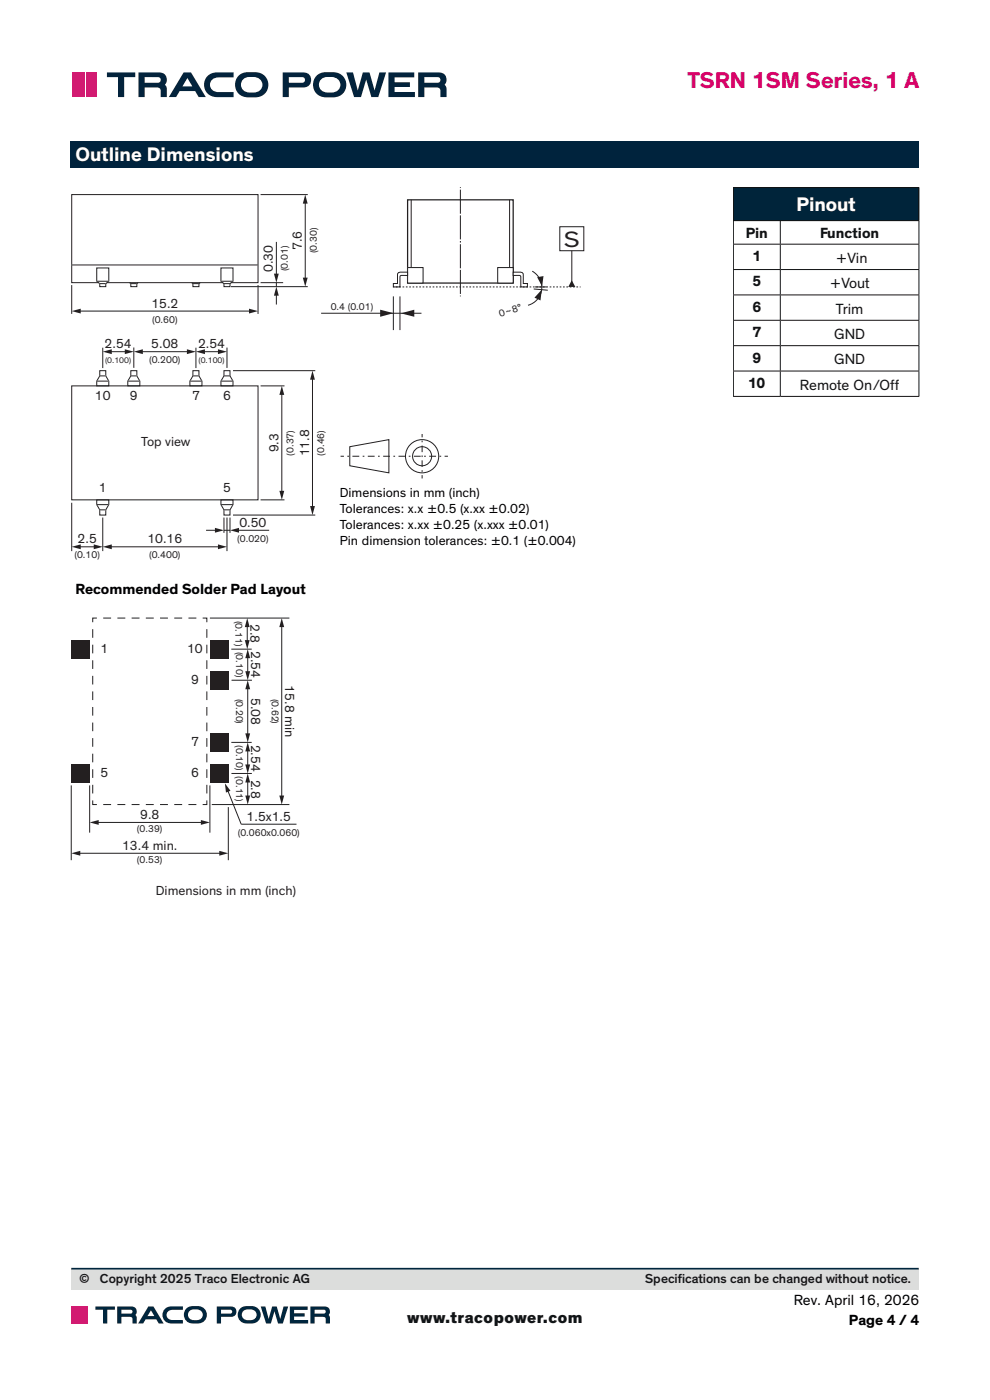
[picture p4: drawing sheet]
<svg xmlns="http://www.w3.org/2000/svg" width="210mm" height="297mm" viewBox="0 0 210 297" stroke-linecap="round" stroke-linejoin="round" font-family="sans-serif">
<path d="M15 30h180v5.7h-180z" fill="#00233d"/>
<path d="M27.5 60h1.8l-.3 .2v.6h-1.3v-.6z" fill="#fff"/>
<path d="M27.5 60l.2 .2v.6h1.3v-.6l.3-.2" fill="none" stroke="#231f20" stroke-width=".21"/>
<path d="M27.7 60.2h1.3z" fill="#fff"/>
<path d="M27.7 60.2h1.3" fill="none" stroke="#231f20" stroke-width=".21"/>
<path d="M40.7 60h1.8l-.3 .2v.6h-1.3v-.6z" fill="#fff"/>
<path d="M40.7 60l.2 .2v.6h1.3v-.6l.3-.2" fill="none" stroke="#231f20" stroke-width=".21"/>
<path d="M40.9 60.2h1.3z" fill="#fff"/>
<path d="M40.9 60.2h1.3" fill="none" stroke="#231f20" stroke-width=".21"/>
<path d="M46.9 106h2.5v1.1l-.6 1.1v1.1h-1.3v-1.1l-.6-1.1z" fill="#fff"/>
<path d="M46.9 106h2.5v1.1l-.6 1.1v1.1h-1.3v-1.1l-.6-1.1z" fill="none" stroke="#231f20" stroke-width=".21"/>
<path d="M46.9 107.1h2.5z" fill="#fff"/>
<path d="M46.9 107.1h2.5" fill="none" stroke="#231f20" stroke-width=".21"/>
<path d="M47.5 108.2h1.3z" fill="#fff"/>
<path d="M43.7 112.5h2.2M47.5 108.2h1.3" fill="none" stroke="#231f20" stroke-width=".21"/>
<path d="M45.6 112l1.9 .5-1.9 .5z" fill="#231f20"/>
<path d="M50.3 112.5h6.8" fill="none" stroke="#231f20" stroke-width=".21"/>
<path d="M48.8 112.5l1.9-.5v1z" fill="#231f20"/>
<path d="M23.4 116h23.2M47.5 109.8v3.2M47.5 112.5h1.3M48.8 109.8v3.2" fill="none" stroke="#231f20" stroke-width=".21"/>
<g fill="#231f20">
<path d="M21.8 116l1.9-.5v1z"/>
<path d="M46.2 115.5l1.9 .5-1.9 .5z"/>
</g>
<path d="M21.8 73.8v4.3M28.4 73.7v4.3M41.6 73.8v4.3M48.1 73.7v4.4M66.3 80.2v27.5M15.2 106.7v10.2M21.8 109.8v7.1M48.1 109.8v7.1" fill="none" stroke="#231f20" stroke-width=".21"/>
<g fill="#231f20">
<path d="M65.8 107.4h1l-.5 1.9z"/>
<path d="M66.3 78.6l.5 1.9h-1z"/>
</g>
<path d="M49.4 78.6h17.5M59.8 83.4v21.1M49.4 109.3h17.5" fill="none" stroke="#231f20" stroke-width=".21"/>
<g fill="#231f20">
<path d="M59.3 104.1h1l-.5 1.9z"/>
<path d="M59.8 81.9l.5 1.9h-1z"/>
</g>
<path d="M16.8 116h3.4" fill="none" stroke="#231f20" stroke-width=".21"/>
<g fill="#231f20">
<path d="M15.2 116l1.9-.5v1z"/>
<path d="M19.9 115.5l1.9 .5-1.9 .5z"/>
</g>
<path d="M23.4 74.6h3.4" fill="none" stroke="#231f20" stroke-width=".21"/>
<g fill="#231f20">
<path d="M21.8 74.6l1.9-.5v1z"/>
<path d="M26.5 74.1l1.9 .5-1.9 .5z"/>
</g>
<path d="M43.1 74.6h3.5" fill="none" stroke="#231f20" stroke-width=".21"/>
<g fill="#231f20">
<path d="M41.6 74.6l1.9-.5v1z"/>
<path d="M46.2 74.1l1.9 .5-1.9 .5z"/>
</g>
<path d="M29.9 74.6h10.1" fill="none" stroke="#231f20" stroke-width=".21"/>
<g fill="#231f20">
<path d="M28.4 74.6l1.9-.5v1z"/>
<path d="M39.6 74.1l2 .5-2 .5z"/>
</g>
<path d="M55.3 81.9h5.1M55.3 106h5.1" fill="none" stroke="#231f20" stroke-width=".21"/>
<path d="M27.7 78.6h1.3v1.1l.7 1.1v1.1h-2.6v-1.1l.6-1.1z" fill="#fff"/>
<path d="M27.7 78.6h1.3v1.1l.7 1.1v1.1h-2.6v-1.1l.6-1.1z" fill="none" stroke="#231f20" stroke-width=".21"/>
<path d="M27.1 80.8h2.6z" fill="#fff"/>
<path d="M27.1 80.8h2.6" fill="none" stroke="#231f20" stroke-width=".21"/>
<path d="M27.7 79.7h1.3z" fill="#fff"/>
<path d="M27.7 79.7h1.3" fill="none" stroke="#231f20" stroke-width=".21"/>
<path d="M40.9 78.6h1.3v1.1l.6 1.1v1.1h-2.5v-1.1l.6-1.1z" fill="#fff"/>
<path d="M40.9 78.6h1.3v1.1l.6 1.1v1.1h-2.5v-1.1l.6-1.1z" fill="none" stroke="#231f20" stroke-width=".21"/>
<path d="M40.3 80.8h2.5z" fill="#fff"/>
<path d="M40.3 80.8h2.5" fill="none" stroke="#231f20" stroke-width=".21"/>
<path d="M40.9 79.7h1.3z" fill="#fff"/>
<path d="M40.9 79.7h1.3" fill="none" stroke="#231f20" stroke-width=".21"/>
<path d="M20.5 106h2.6v1.1l-.7 1.1v1.1h-1.2v-1.1l-.7-1.1z" fill="#fff"/>
<path d="M20.5 106h2.6v1.1l-.7 1.1v1.1h-1.2v-1.1l-.7-1.1z" fill="none" stroke="#231f20" stroke-width=".21"/>
<path d="M20.5 107.1h2.6z" fill="#fff"/>
<path d="M20.5 107.1h2.6" fill="none" stroke="#231f20" stroke-width=".21"/>
<path d="M21.2 108.2h1.2z" fill="#fff"/>
<path d="M21.2 108.2h1.2" fill="none" stroke="#231f20" stroke-width=".21"/>
<path d="M21.2 78.6h1.2v1.1l.7 1.1v1.1h-2.6v-1.1l.7-1.1z" fill="#fff"/>
<path d="M21.2 78.6h1.2v1.1l.7 1.1v1.1h-2.6v-1.1l.7-1.1z" fill="none" stroke="#231f20" stroke-width=".21"/>
<path d="M20.5 80.8h2.6z" fill="#fff"/>
<path d="M20.5 80.8h2.6" fill="none" stroke="#231f20" stroke-width=".21"/>
<path d="M21.2 79.7h1.2z" fill="#fff"/>
<path d="M21.2 79.7h1.2" fill="none" stroke="#231f20" stroke-width=".21"/>
<path d="M47.5 78.6h1.3v1.1l.6 1.1v1.1h-2.5v-1.1l.6-1.1z" fill="#fff"/>
<path d="M47.5 78.6h1.3v1.1l.6 1.1v1.1h-2.5v-1.1l.6-1.1z" fill="none" stroke="#231f20" stroke-width=".21"/>
<path d="M46.9 80.8h2.5z" fill="#fff"/>
<path d="M46.9 80.8h2.5" fill="none" stroke="#231f20" stroke-width=".21"/>
<path d="M47.5 79.7h1.3z" fill="#fff"/>
<path d="M15.2 41.3h39.5v18.7h-39.5zM47.5 79.7h1.3M15.2 81.9h39.5v24.1h-39.5z" fill="none" stroke="#231f20" stroke-width=".21"/>
<path d="M15.2 56.2h39.5z" fill="#fff"/>
<path d="M15.2 56.2h39.5" fill="none" stroke="#231f20" stroke-width=".21"/>
<path d="M20.5 56.8h2.6v2.9l-.7 .5v.6h-1.2v-.6l-.7-.5z" fill="#fff"/>
<path d="M20.5 56.8h2.6v2.9l-.7 .5v.6h-1.2v-.6l-.7-.5z" fill="none" stroke="#231f20" stroke-width=".21"/>
<path d="M20.5 59.7h2.6z" fill="#fff"/>
<path d="M20.5 59.7h2.6" fill="none" stroke="#231f20" stroke-width=".21"/>
<path d="M21.2 60.2h1.2z" fill="#fff"/>
<path d="M21.2 60.2h1.2" fill="none" stroke="#231f20" stroke-width=".21"/>
<path d="M46.9 56.8h2.5v2.9l-.6 .5v.6h-1.3v-.6l-.6-.5z" fill="#fff"/>
<path d="M46.9 56.8h2.5v2.9l-.6 .5v.6h-1.3v-.6l-.6-.5z" fill="none" stroke="#231f20" stroke-width=".21"/>
<path d="M46.9 59.7h2.5z" fill="#fff"/>
<path d="M46.9 59.7h2.5" fill="none" stroke="#231f20" stroke-width=".21"/>
<path d="M47.5 60.2h1.3z" fill="#fff"/>
<path d="M16.8 66h36.4M47.5 60.2h1.3" fill="none" stroke="#231f20" stroke-width=".21"/>
<g fill="#231f20">
<path d="M15.2 66l1.9-.5v1z"/>
<path d="M52.8 65.5l1.9 .5-1.9 .5z"/>
</g>
<path d="M55.3 41.3h10M55.3 60h4.8M64.7 42.8v16.4M15.2 60.5v6.1M49 60.8h16.3M54.7 60.5v6.1" fill="none" stroke="#231f20" stroke-width=".21"/>
<g fill="#231f20">
<path d="M64.2 58.9h1.1l-.6 1.9z"/>
<path d="M64.7 41.3l.6 1.9h-1.1z"/>
</g>
<path d="M58.6 51.3v7.1" fill="none" stroke="#231f20" stroke-width=".21"/>
<path d="M58.1 58.1h1l-.5 1.9z" fill="#231f20"/>
<path d="M58.6 62.4v2.2" fill="none" stroke="#231f20" stroke-width=".21"/>
<path d="M58.6 60.8l.5 1.9h-1z" fill="#231f20"/>
<path d="M58.6 60v.8M87.2 42.4v17.7M108.1 42.4v17.7" fill="none" stroke="#231f20" stroke-width=".21"/>
<path d="M86.5 42.4h22.4v17.7h-22.4z" fill="none" stroke="#231f20" stroke-width=".26"/>
<path d="M86.5 56.8h3.2v3.3h-3.2z" fill="#fff"/>
<path d="M86.5 56.8h3.2v3.3h-3.2z" fill="none" stroke="#231f20" stroke-width=".21"/>
<path d="M105.6 56.8h3.3v3.3h-3.3z" fill="#fff"/>
<path d="M105.6 56.8h3.3v3.3h-3.3z" fill="none" stroke="#231f20" stroke-width=".21"/>
<path d="M84.4 57.9l.5-.2h1.6v.7h-.5a.98 .98 0 0 0-1.2 .3v2.2h-1.4v-.8h.9z" fill="#fff"/>
<path d="M84.4 57.9l.5-.2h1.6v.7h-.5a.98 .98 0 0 0-1.2 .3v2.2h-1.4v-.8h.9z" fill="none" stroke="#231f20" stroke-width=".21"/>
<path d="M108.9 57.7h1.5a.62 .62 0 0 1 .6 .9v1.5h.9v.8h-1.4v-2.2a.98 .98 0 0 0-1.2-.3h-.4z" fill="#fff"/>
<path d="M97.7 39.7v.2M108.9 57.7h1.5a.62 .62 0 0 1 .6 .9v1.5h.9v.8h-1.4v-2.2a.98 .98 0 0 0-1.2-.3h-.4zM68.1 66.5h21.3M83.4 60.9h.2M83.4 62.9v7.1M84.8 62.9v7.1M97.7 62.7v.2M123 60.9h.2" fill="none" stroke="#231f20" stroke-width=".21"/>
<path d="M84 60.9h38.8" fill="none" stroke="#231f20" stroke-width=".21" stroke-dasharray=".4 .4" stroke-linecap="butt"/>
<path d="M97.7 62.4v-10.8" fill="none" stroke="#231f20" stroke-width=".21" stroke-dasharray="5.1 .3 5.1 .3" stroke-linecap="butt"/>
<path d="M97.7 51.5v-11.4" fill="none" stroke="#231f20" stroke-width=".21" stroke-dasharray=".3 .3 5.1 .3 5.1 .3" stroke-linecap="butt"/>
<path d="M121.3 59.5l.7 1.4h-1.5z" fill="#231f20"/>
<path d="M118.7 48.1h5.1v5.1h-5.1zM121.3 53.2v7.1" fill="none" stroke="#231f20" stroke-width=".21"/>
<g fill="#231f20">
<path d="M85 66.5l2.9-.8v1.5z"/>
<path d="M80.6 65.7l2.9 .7-2.9 .8z"/>
</g>
<path d="M112.9 57.5a3.9 3.9 0 0 1 2 3.9 3.9 3.9 0 0 1-2.9 3.4M113.2 61.3l3 .3M113.5 60.9h2.4" fill="none" stroke="#231f20" stroke-width=".21"/>
<g fill="#231f20">
<path d="M113.9 58.8l1.4-.2-.3 2.2z"/>
<path d="M114.9 61.4l-.3 2.3-1.2-.6z"/>
</g>
<g fill="none" stroke="#231f20" stroke-width=".21">
<path d="M72.2 96.8h.8M74.2 94.8l8.3-1.5v7l-8.3-1.5zM89.5 92.1v.7M94.3 96.8h.7M89.5 100.8v.7"/>
<circle cx="89.5" cy="96.8" r="3.5"/>
<circle cx="89.5" cy="96.8" r="2.02"/>
</g>
<path d="M73.7 96.8h.7" fill="none" stroke="#231f20" stroke-width=".21" stroke-dasharray=".4 .7" stroke-linecap="butt"/>
<path d="M74.8 96.8h19.1" fill="none" stroke="#231f20" stroke-width=".21" stroke-dasharray="1.4 .7 .4 .7" stroke-linecap="butt"/>
<path d="M89.5 100.1v-.7" fill="none" stroke="#231f20" stroke-width=".21" stroke-dasharray=".3 .7" stroke-linecap="butt"/>
<path d="M89.5 99.1v-6" fill="none" stroke="#231f20" stroke-width=".21" stroke-dasharray="1.4 .7 .3 .7" stroke-linecap="butt"/>
<path d="M155.6 39.8h39.3v7h-39.3z" fill="#00243a"/>
<g fill="none" stroke="#101315" stroke-width=".21">
<path d="M155.5 39.8h39.5M155.6 39.9v6.8M194.9 39.9v6.8M155.5 46.8h39.5M155.5 51.8h39.5M155.5 57.2h39.5M155.6 46.9v4.8M155.6 51.9v5.2M155.6 57.3v5.2M165.5 46.9v4.8M165.5 51.9v5.2M165.5 57.3v5.2"/>
<path d="M194.9 46.9v4.8M194.9 51.9v5.2M194.9 57.3v5.2M155.5 62.6h39.5M155.5 67.9h39.5M155.5 73.3h39.5M155.5 78.7h39.5M155.6 62.6v5.3M155.6 68v5.3M155.6 73.4v5.2M155.6 78.8v5.2M165.5 62.6v5.3"/>
<path d="M165.5 68v5.3M165.5 73.4v5.2M165.5 78.8v5.2M194.9 62.6v5.3M194.9 68v5.3M194.9 73.4v5.2M194.9 78.8v5.2M155.5 84.1h39.5"/>
</g>
<path d="M59.8 132.7v36.4" fill="none" stroke="#231f20" stroke-width=".21"/>
<g fill="#231f20">
<path d="M59.8 131.1l.5 1.9h-1z"/>
<path d="M59.3 168.8h1l-.5 1.9z"/>
</g>
<path d="M48.3 167.6l2.9 7.2" fill="none" stroke="#231f20" stroke-width=".21"/>
<path d="M47.7 166.2l1.2 1.6-1 .3z" fill="#231f20"/>
<path d="M44.5 131.1h16.9M49.1 137.7h4.3M49.1 157.5h4.3M49.1 144.3h4.3M20.6 174.5h22.4M49.1 164.1h4.3" fill="none" stroke="#231f20" stroke-width=".21"/>
<g fill="#231f20">
<path d="M19 174.5l1.9-.5v1z"/>
<path d="M42.6 174l1.9 .5-1.9 .5z"/>
</g>
<path d="M52.4 132.7v3.4M19 166.6v10M44.5 166.6v10" fill="none" stroke="#231f20" stroke-width=".21"/>
<g fill="#231f20">
<path d="M52.4 131.1l.6 1.9h-1.1z"/>
<path d="M51.9 135.8h1.1l-.6 1.9z"/>
</g>
<path d="M52.5 139.3v3.4" fill="none" stroke="#231f20" stroke-width=".21"/>
<g fill="#231f20">
<path d="M52.5 137.7l.6 1.9h-1.1z"/>
<path d="M52 142.4h1.1l-.6 1.9z"/>
</g>
<path d="M52.5 159.1v3.4" fill="none" stroke="#231f20" stroke-width=".21"/>
<g fill="#231f20">
<path d="M52.5 157.5l.6 1.9h-1.1z"/>
<path d="M52 162.2h1.1l-.6 1.9z"/>
</g>
<path d="M52.5 145.9v10" fill="none" stroke="#231f20" stroke-width=".21"/>
<g fill="#231f20">
<path d="M52.5 144.3l.6 1.9h-1.1z"/>
<path d="M52 155.6h1.1l-.6 1.9z"/>
<path d="M44.5 142.4h3.9v3.9h-3.9z"/>
<path d="M15.1 135.8h3.9v3.9h-3.9z"/>
<path d="M15.1 162.1h3.9v3.9h-3.9z"/>
<path d="M44.5 135.8h3.9v3.9h-3.9z"/>
<path d="M44.5 162.1h3.9v3.9h-3.9z"/>
<path d="M44.5 155.5h3.9v3.9h-3.9z"/>
</g>
<path d="M20.6 131.1h-.9v.9M43 131.1h.9v.9M19.7 169.8v.9h.9M43.9 169.8v.9h-.9M51.2 174.8h11.7M52.5 165.7v3.4" fill="none" stroke="#231f20" stroke-width=".21"/>
<path d="M43.9 133.5v35.6M19.7 168.3v-35.6" fill="none" stroke="#231f20" stroke-width=".21" stroke-dasharray="1.8 1.5" stroke-linecap="butt"/>
<path d="M21.9 131.1h20.4M41.7 170.7h-20.5" fill="none" stroke="#231f20" stroke-width=".21" stroke-dasharray="1.7 1.3" stroke-linecap="butt"/>
<g fill="#231f20">
<path d="M52.5 164.1l.6 1.9h-1.1z"/>
<path d="M52 168.8h1.1l-.6 1.9z"/>
</g>
<path d="M15.1 166.6v15.9M44.9 170.7h16.5M48.4 171.2v11.3M16.7 181h30.2" fill="none" stroke="#231f20" stroke-width=".21"/>
<g fill="#231f20">
<path d="M15.1 181l1.9-.5v1z"/>
<path d="M46.5 180.5l1.9 .5-1.9 .5z"/>
</g>
<g fill="#03233c">
<path d="M82.4 15.4h5.5v1h-4.2v1.1h3.3v1h-3.3v1h4.3v1.1h-5.6z"/>
<path d="M44.2 16a6.7 6.7 0 0 1 4-.6h1.4v1h-3.2a1.59 1.59 0 0 0-1.9 1.6 1.59 1.59 0 0 0 1.9 1.5h3.2v1.1h-3.5a2.64 2.64 0 0 1-2.6-1.6 2.64 2.64 0 0 1 .7-3z"/>
<path d="M22.7 15.4h6v1h-2.4v4.2h-1.3v-4.2h-2.3z"/>
<path d="M73.5 15.4h1.4l1 3.8 1.1-3.8h1.4l1.1 3.8 1-3.8h1.4l-1.7 5.2h-1.4l-1.1-3.7-1.1 3.7h-1.5z"/>
<path d="M39.8 16.5l1 1.8h-2.1zM38.9 15.4l-3.1 5.2h1.6l.7-1.3h3.3l.7 1.3h1.6l-3.2-5.2z"/>
<path d="M51.6 16.8a3 3 0 0 1 3.8 .4 1.69 1.69 0 0 1-.1 1.8 1.69 1.69 0 0 1-1.8 .6 1.8 1.8 0 0 1-1.9-.4 1.8 1.8 0 0 1-.3-2zM50.7 15.9a2.71 2.71 0 0 0-.6 3.1 2.71 2.71 0 0 0 2.6 1.7 3.9 3.9 0 0 0 3.7-1.1 2.7 2.7 0 0 0 .2-2.9 2.7 2.7 0 0 0-2.5-1.4 4.3 4.3 0 0 0-3.4 .6z"/>
<path d="M68.1 16.8a3 3 0 0 1 3.9 .4 1.69 1.69 0 0 1-.2 1.8 1.69 1.69 0 0 1-1.7 .6 1.8 1.8 0 0 1-1.9-.4 1.8 1.8 0 0 1-.4-2zM67.3 15.9a2.71 2.71 0 0 0-.7 3.1 2.71 2.71 0 0 0 2.6 1.7 3.9 3.9 0 0 0 3.7-1.1 2.7 2.7 0 0 0 .3-2.9 2.7 2.7 0 0 0-2.5-1.4 4.3 4.3 0 0 0-3.4 .6z"/>
</g>
<g fill="#03233c">
<path d="M61.3 16.4h2.8a.6 .6 0 0 1 .6 .6 .6 .6 0 0 1-.6 .6h-2.8zM60 15.4v5.2h1.3v-2h3a1.6 1.6 0 0 0 1.7-1.6 1.6 1.6 0 0 0-1.7-1.6z" fill-rule="evenodd"/>
<path d="M90 16.4h2.8a.6 .6 0 0 1 .6 .6 .6 .6 0 0 1-.6 .6h-2.8zM88.7 15.4v5.2h1.3v-2h2.6a.78 .78 0 0 1 .8 1v1h1.3v-2.1l-.4-.5a1.55 1.55 0 0 0 .3-1.8 1.55 1.55 0 0 0-1.6-.8z" fill-rule="evenodd"/>
<path d="M30.7 16.4h2.8a.6 .6 0 0 1 .6 .6 .6 .6 0 0 1-.6 .6h-2.8zM29.4 15.4v5.2h1.3v-2h2.6a.78 .78 0 0 1 .8 1v1h1.3l-.1-2.1-.3-.5a1.55 1.55 0 0 0 .2-1.8 1.55 1.55 0 0 0-1.5-.8z" fill-rule="evenodd"/>
</g>
<g fill="#d21a71">
<path d="M15.3 15.4h2.1v5.2h-2.1z"/>
<path d="M18.2 15.4h2.2v5.2h-2.2z"/>
</g>
<path d="M17.8 15.4v5.2" fill="none" stroke="#d21a71" stroke-width=".29"/>
<path d="M15.1 269.1h179.8v4.5h-179.8z" fill="#dcdddc"/>
<path d="M15.1 269.1h179.8" fill="none" stroke="#00263e" stroke-width=".35"/>
<g fill="#00263e">
<path d="M61.5 277.2h3.8v.7h-2.9v.7h2.2v.7h-2.2v.7h3v.8h-3.9z"/>
<path d="M34.9 277.7a4.6 4.6 0 0 1 3.3-.6h.6v.8h-2.2a1.1 1.1 0 0 0-1.3 1.1 1.1 1.1 0 0 0 1.3 1h2.2v.8h-2.4a1.82 1.82 0 0 1-1.8-1.1 1.82 1.82 0 0 1 .3-2z"/>
<path d="M20.2 277.2h4.2v.6h-1.6v3h-.9v-3h-1.7z"/>
<path d="M55.3 277.2h1l.7 2.6 .7-2.6h1l.7 2.6 .8-2.6h.9l-1.1 3.6h-1l-.8-2.6-.7 2.6h-1.1z"/>
<path d="M32 278l.7 1.2h-1.4zM31.5 277.2l-2.2 3.6h1.1l.5-.9h2.3l.5 .9h1l-2.1-3.6z"/>
<path d="M40.3 278a2.03 2.03 0 0 1 2.7 .6 1.32 1.32 0 0 1-1.8 1.5 1.15 1.15 0 0 1-1.2-.7 1.15 1.15 0 0 1 .3-1.4zM39.5 277.6a1.87 1.87 0 0 0-.3 2.1 1.87 1.87 0 0 0 1.8 1.1 2.5 2.5 0 0 0 2.7-1 1.86 1.86 0 0 0-1.7-2.7 2.72 2.72 0 0 0-2.5 .5z"/>
<path d="M51.7 278a2.03 2.03 0 0 1 2.7 .6 1.32 1.32 0 0 1-1.8 1.5 1.15 1.15 0 0 1-1.2-.7 1.15 1.15 0 0 1 .3-1.4zM50.9 277.6a1.87 1.87 0 0 0-.3 2.1 1.87 1.87 0 0 0 1.8 1.1 2.5 2.5 0 0 0 2.7-1 1.86 1.86 0 0 0-1.7-2.7 2.72 2.72 0 0 0-2.5 .5z"/>
</g>
<g fill="#00263e">
<path d="M46.9 277.8l2.2 .1a.42 .42 0 0 1 .1 .5 .42 .42 0 0 1-.4 .3h-1.9zM46 277.2v3.6h.9v-1.4h2.1a1.1 1.1 0 0 0 1.2-1.1 1.1 1.1 0 0 0-1.2-1.1z" fill-rule="evenodd"/>
<path d="M66.7 277.8l2.2 .1a.43 .43 0 0 1 .2 .5 .43 .43 0 0 1-.4 .3h-2zM65.8 277.2v3.6h.9v-1.4h2.2l.2 .5v.9h.9v-1.2l-.3-.6a1.07 1.07 0 0 0 .2-1.2 1.07 1.07 0 0 0-1.1-.6z" fill-rule="evenodd"/>
<path d="M25.8 277.8l2.1 .1a.43 .43 0 0 1 .2 .5 .43 .43 0 0 1-.4 .3h-1.9zM24.9 277.2v3.6h.9v-1.4h2.1l.2 .5v.9h.9v-1.2l-.3-.6a1.07 1.07 0 0 0 .2-1.2 1.07 1.07 0 0 0-1.1-.6z" fill-rule="evenodd"/>
</g>
<g fill="#d61871">
<path d="M15.1 277.2h1.5v3.6h-1.5z"/>
<path d="M17.2 277.2h1.5v3.6h-1.5z"/>
</g>
<path d="M16.9 277.2v3.6" fill="none" stroke="#d61871" stroke-width=".21"/>
<text font-size="4.9" fill="#d80368" x="145.8" y="18.7">TSRN 1SM Series, 1 A</text>
<text font-size="4.8" fill="#231f20" x="119.6" y="52.3">S</text>
<g font-size="4.2" fill="#fff">
<text x="16" y="34.2">Outline Dimensions</text>
<text x="169" y="44.7">Pinout</text>
</g>
<text font-size="3.5" fill="#121517" x="86.4" y="280.8">www.tracopower.com</text>
<g font-size="3.2" fill="#101315">
<text x="158.2" y="50.4">Pin</text>
<text x="173.9" y="50.4">Function</text>
<text x="159.6" y="55.4">1</text>
<text x="177.3" y="55.8">+Vin</text>
<text x="159.6" y="60.8">5</text>
<text x="176" y="61.1">+Vout</text>
<text x="159.6" y="66.1">6</text>
<text x="159.6" y="71.5">7</text>
<text x="176.9" y="71.9">GND</text>
<text x="177.3" y="66.5">Trim</text>
<text x="159.6" y="76.9">9</text>
<text x="176.9" y="77.3">GND</text>
<text x="158.7" y="82.3">10</text>
<text x="169.7" y="82.7">Remote On/Off</text>
</g>
<g font-size="3.2">
<text x="16" y="126.1">Recommended Solder Pad Layout</text>
<text x="168.4" y="276.9">Rev. April 16, 2026</text>
<text x="180.1" y="281.1">Page 4 / 4</text>
</g>
<g font-size="2.8" fill="#231f20">
<text x="64" y="53.1" transform="rotate(-90 64 53.1)">7.6</text>
<text x="57.9" y="57.7" transform="rotate(-90 57.9 57.7)">0.30</text>
<text x="32.1" y="65.3">15.2</text>
<text x="22.2" y="73.9">2.54</text>
<text x="32.1" y="73.9">5.08</text>
<text x="42" y="73.9">2.54</text>
<text x="20.1" y="84.8">10</text>
<text x="27.6" y="84.8">9</text>
<text x="40.7" y="84.8">7</text>
<text x="47.3" y="84.8">6</text>
<text x="30" y="94.7">Top view</text>
<text x="59.1" y="96" transform="rotate(-90 59.1 96)">9.3</text>
<text x="65.6" y="96.8" transform="rotate(-90 65.6 96.8)">11.8</text>
<text x="21" y="104.4">1</text>
<text x="47.3" y="104.4">5</text>
<text x="50.8" y="111.8">0.50</text>
<text x="16.5" y="115.3">2.5</text>
<text x="31.3" y="115.3">10.16</text>
<text x="53.2" y="132.4" transform="rotate(90 53.2 132.4)">2.8</text>
<text x="21.3" y="138.5">1</text>
<text x="39.7" y="138.5">10</text>
<text x="53.3" y="138.1" transform="rotate(90 53.3 138.1)">2.54</text>
<text x="40.5" y="145.1">9</text>
<text x="53.3" y="148" transform="rotate(90 53.3 148)">5.08</text>
<text x="60.5" y="145.4" transform="rotate(90 60.5 145.4)">15.8 min</text>
<text x="40.5" y="158.3">7</text>
<text x="53.3" y="158" transform="rotate(90 53.3 158)">2.54</text>
<text x="21.3" y="164.9">5</text>
<text x="40.5" y="164.9">6</text>
<text x="53.3" y="165.4" transform="rotate(90 53.3 165.4)">2.8</text>
<text x="29.7" y="173.8">9.8</text>
<text x="52.3" y="174.1">1.5x1.5</text>
<text x="25.9" y="180.3">13.4 min.</text>
<text x="33.1" y="189.8">Dimensions in mm (inch)</text>
</g>
<g font-size="2.8" fill="#000001">
<text x="72.1" y="105.4">Dimensions in mm (inch)</text>
<text x="72.1" y="108.8">Tolerances: x.x ±0.5 (x.xx ±0.02)</text>
<text x="72.1" y="112.2">Tolerances: x.xx ±0.25 (x.xxx ±0.01)</text>
<text x="72.1" y="115.6">Pin dimension tolerances: ±0.1 (±0.004)</text>
</g>
<g font-size="2.8" fill="#121517">
<text x="16.8" y="272.3">©</text>
<text x="21.2" y="272.3">Copyright 2025 Traco Electronic AG</text>
<text x="136.8" y="272.3">Specif</text>
<text x="143.8" y="272.3">ications can be changed without notice.</text>
</g>
<g font-size="2.1" fill="#231f20">
<text x="67.2" y="53.8" transform="rotate(-90 67.2 53.8)">(0.30)</text>
<text x="61.1" y="57.6" transform="rotate(-90 61.1 57.6)">(0.01)</text>
<text x="70.1" y="65.7">0.4 (0.01)</text>
<text x="32.3" y="68.5">(0.60)</text>
<text x="106.1" y="67.2" transform="rotate(-17 106.1 67.2)">0~8°</text>
<text x="31.6" y="77.1">(0.200)</text>
<text x="62.2" y="96.7" transform="rotate(-90 62.2 96.7)">(0.37)</text>
<text x="68.8" y="96.7" transform="rotate(-90 68.8 96.7)">(0.46)</text>
<text x="15.8" y="118.5">(0.10)</text>
<text x="31.6" y="118.5">(0.400)</text>
<text x="50.3" y="115">(0.020)</text>
<text x="50" y="131.7" transform="rotate(90 50 131.7)">(0.11)</text>
<text x="50.1" y="138.3" transform="rotate(90 50.1 138.3)">(0.10)</text>
<text x="50.1" y="148.2" transform="rotate(90 50.1 148.2)">(0.20)</text>
<text x="57.7" y="148.2" transform="rotate(90 57.7 148.2)">(0.62)</text>
<text x="50.1" y="158.1" transform="rotate(90 50.1 158.1)">(0.10)</text>
<text x="50.1" y="164.7" transform="rotate(90 50.1 164.7)">(0.11)</text>
<text x="29.1" y="176.6">(0.39)</text>
<text x="50.4" y="177.3">(0.060x0.060)</text>
<text x="29.1" y="183.2">(0.53)</text>
</g>
<g font-size="1.8" fill="#231f20">
<text x="22.3" y="77.1">(0.100)</text>
<text x="42.1" y="77.1">(0.100)</text>
</g>
</svg>
